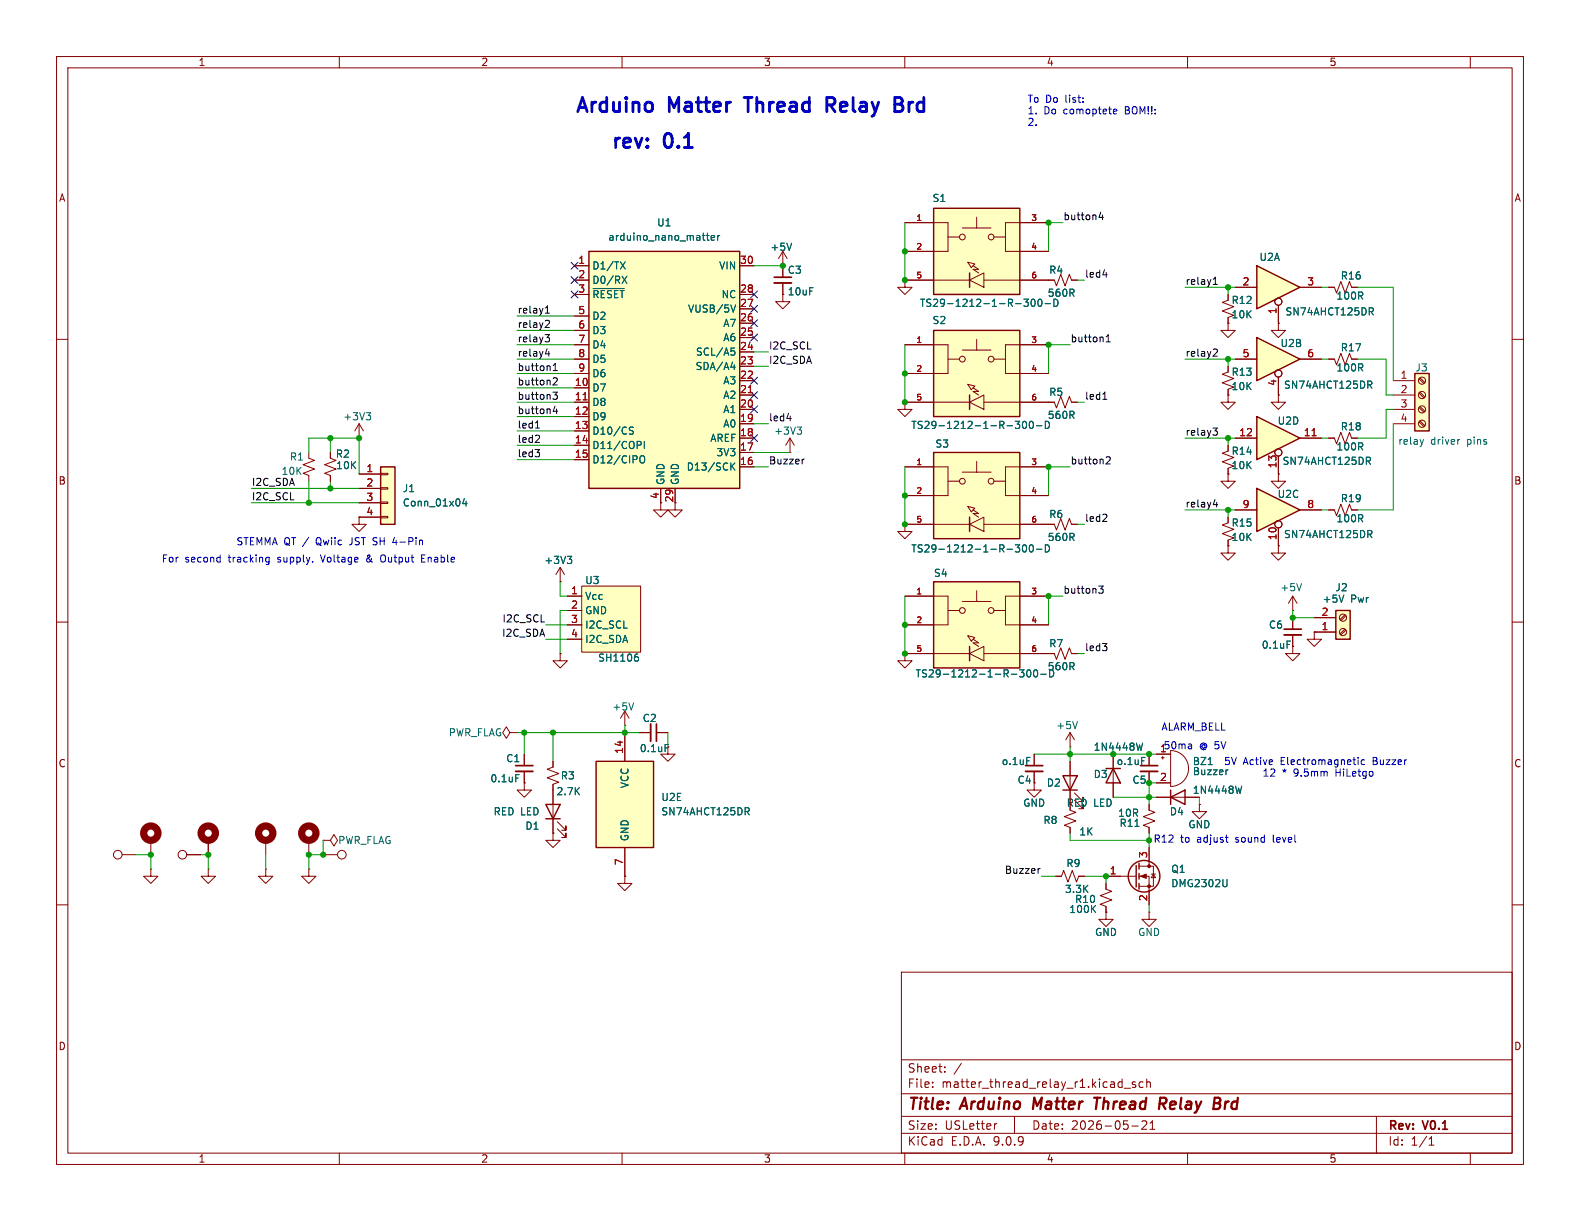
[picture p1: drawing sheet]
<svg xmlns="http://www.w3.org/2000/svg" width="279mm" height="216mm" viewBox="0 0 279 216" stroke-linecap="round" stroke-linejoin="round" font-family="sans-serif">
<g fill="none" stroke="#840000" stroke-width=".18">
<path d="M10 10h259.4v195.9h-259.4zM12 12h255.4v191.9h-255.4zM60 10v2M110 10v2M160 10v2M210 10v2M260 10v2M10 60h2M185.4 71.1h1l.4 1 .8-2 .7 2 .8-2 .4 1h1M217.2 69.9v1.2h1.2l-1.2 1.3-1.3-1.3h1.3M217.2 69.9h.1M217.2 64.8v1l-1 .4 2 .7-2 .8 2 .8-1 .3v1.1"/>
<path d="M226.1 69.9v1.2h1.2l-1.2 1.3-1.3-1.3h1.3M226.1 69.9h.1M267.4 60h2M160 92.7v1.3h1.3l-1.3 1.3-1.3-1.3h1.3M160 92.7h.1M185.4 92.7h1l.4 1 .8-2 .7 2 .8-2 .4 1h1M217.2 91.4v1.1l-1 .3 2 .8-2 .8 2 .7-1 .4v1M217.2 96.5v1.3h1.2l-1.2 1.3-1.3-1.3h1.3M217.2 96.5h.1M217.2 83.8v1.3h1.2l-1.2 1.3-1.3-1.3h1.3M217.2 83.8h.1M226.1 83.8v1.3h1.2l-1.2 1.3-1.3-1.3h1.3"/>
<path d="M226.1 83.8h.1M226.1 96.5v1.3h1.2l-1.2 1.3-1.3-1.3h1.3M226.1 96.5h.1M10 110h2M160 115.6v1.2h1.3l-1.3 1.3-1.3-1.3h1.3M160 115.6h.1M228.6 108h.1M228.6 105.4l-.8 1.3M228.6 105.4l.8 1.3M228.6 105.4v2.6M267.4 110h2M10 160h2"/>
<path d="M159.4 171.9h108v32h-108zM267.4 160h2M159.4 197.4h108M159.4 193.4h108M159.4 187.4h108M164.9 192.1v.2M164.9 191.4v.1M167.1 189.4v.2M167.1 188.7v.1M170 188l-1.3 1.9M176.3 198.7l-.3 .1M179.4 197.4v3"/>
<path d="M198.8 192.4h1.1M200.1 199.1h1.2M200.8 191.4l-.4-.1-.2 .2 .1 .2 .5 .2v.3h-.6M201.9 198.3l.6-.1 .2 .1 .1 .3-.9 1.1h.9M202.1 191.4l-.4-.1-.3 .3v.4l.2 .2h.5M202.8 190.8v1.5M202.8 191.4l.2-.1 .4 .1v.9M203.4 199.7h.8M203.4 198.6l.4-.4v1.5M243.4 197.4v6.5M60 203.9v2M110 203.9v2"/>
<path d="M159.4 200.4h108M160 203.9v2M210 203.9v2M252.7 202.5h.9M252.7 201.4l.4-.4v1.5M260 203.9v2"/>
</g>
<path d="M182.9 194.1l-.2 2M193.5 194.1h1.1M194 194.1l-.2 2M205.2 194.1l.9 .1a.58 .58 0 0 1-.3 1h-.7M205.5 195.2l.6 .9M216.7 194.8l-.1 1.3M217.1 194.8l-.4 .4" fill="none" stroke="#840000" stroke-width=".4"/>
<path d="M230.2 103.2l-.5 1.3" fill="none" stroke="#006464" stroke-width=".18"/>
<path d="M104.1 44.5h26.7v41.9h-26.7z" fill="#ffffc2"/>
<path d="M104.1 44.5h26.7v41.9h-26.7z" fill="none" stroke="#840000" stroke-width=".25"/>
<g fill="none" stroke="#840000" stroke-width=".18">
<path d="M101.6 47h2.5M101.6 49.5h2.5M101.6 52.1h2.5M101.6 55.9h2.5M101.6 58.4h2.5M130.8 47h2.5M130.8 52.1h2.5M130.8 54.6h2.5M130.8 57.2h2.5M130.8 59.7h2.5M63.5 77.5h.1M63.5 74.9l-.8 1.3"/>
<path d="M63.5 74.9l.8 1.3M63.5 74.9v2.6M101.6 61h2.5M101.6 63.5h2.5M101.6 66h2.5M101.6 68.6h2.5M101.6 71.1h2.5M101.6 73.7h2.5M101.6 76.2h2.5M101.6 78.7h2.5M130.8 62.2h2.5M130.8 64.8h2.5"/>
<path d="M130.8 67.3h2.5M130.8 69.9h2.5M130.8 72.4h2.5M130.8 74.9h2.5M130.8 77.5h2.5M101.6 81.3h2.5M116.8 86.4v2.5M119.4 86.4v2.5M130.8 80h2.5M130.8 82.6h2.5M99.1 115.6v1.2h1.2l-1.2 1.3-1.3-1.3h1.3M99.1 115.6h.1"/>
<path d="M110.5 154.9v1.3h1.3l-1.3 1.3-1.3-1.3h1.3M110.5 154.9h.1"/>
</g>
<g fill="none" stroke="#006464" stroke-width=".18">
<path d="M104.9 51h5.5M109.7 46.3l.9 1.3M110 48.8l.9 1.3M110.6 46.3l-.9 1.3M110.9 48.8l-.9 1.3M124.9 41.6h.5M125.1 41.2v1.1l.3 .2M125.8 42.1l.6-.2-.1-.2-.4-.1-.1 .2v.6h.5M126.9 41.6v.9M127.3 41.6l-.4 .3M129.2 53.9l.5 1.3 .4-1.3M64.8 73h.7l-.4 .5"/>
<path d="M65.3 73.5l.2 .2v.3l-.2 .2M111.3 76l.6 .2 .1 .3-.2 .3-.5-.1M112 75.6l-.5-.1-.2 .1M113.2 78l.2 .3-.1 .3-.1 .1M113.9 78v1.3M129.2 64.9h.8M129.3 61.5h.6M129.4 62h.3l.3 .3-.2 .4-.4 .1M129.8 64.5v.8M113.2 80.8l.3-.2a.43 .43 0 0 1 .5 .4v.4a.43 .43 0 0 1-.3 .5 .43 .43 0 0 1-.5-.2M129.4 82.4l.6 .7M130 81.9l-.8 .7"/>
</g>
<path d="M103.1 70.7h.7M132.3 69.4h.7" fill="none" stroke="#a90000" stroke-width=".18"/>
<path d="M105.4 134.6h10.2v15.3h-10.2z" fill="#ffffc2"/>
<g fill="none" stroke="#840000" stroke-width=".25">
<path d="M105.4 134.6h10.2v15.3h-10.2zM195.6 135.9h2.5M196.8 135.9l1.3 2.5h-2.5zM207 139.7v2.5M200.9 153v3.8M201.4 152.7v1M201.4 154.4v1M201.4 156.2v1M207 141l2.5-1.3v2.5z"/>
<circle cx="202.3" cy="154.9" r="2.79"/>
</g>
<g fill="none" stroke="#840000" stroke-width=".18">
<path d="M228.6 114.3v1.3h1.3l-1.3 1.2-1.3-1.2h1.3M228.6 114.3h.1M228.6 109.2v2.1M228.6 112.3v2M110.5 129.5v5.1M113 129.5h2.1M116.1 129.5h2M196.8 133.4v7.6M203.2 133.4v2M203.2 136.4v2M110.5 149.9v5M186.7 154.9h1l.4-1 .7 2.1 .8-2.1 .8 2.1 .4-1.1h1"/>
<path d="M195.6 156.2v1l1 .4-2 .8 2 .7-2 .8 1 .4v1M195.6 154.9h5.3M201.4 153.2h2.6v3.5h-2.6M201.4 154.9h1.8v5.1M203.2 149.9v3.3M203.6 154.6h.7M204 154.6l.3 .6h-.7zM204.5 141h7.6M212.1 142.2v1.3h1.3l-1.3 1.3-1.3-1.3h1.3M212.1 142.2h.1M195.6 161.3v1.3h1.2l-1.2 1.2-1.3-1.2h1.3M195.6 161.3h.1"/>
<path d="M203.2 161.3v1.3h1.3l-1.3 1.2-1.3-1.2h1.3M203.2 161.3h.1"/>
</g>
<path d="M227.6 113.4h.6M117.6 131.6h.6M201.9 133.9h.6M202.1 131.4l-.3 1.3M219.6 139l-.3 1.3M131.8 142.8h.5l.2 .3-.1 .3-.6 .1M132.1 143.5l.4 .6M217 155.5v1l-.3 .3M193.2 160.6l.5 .8M193.7 160.1l-.7 .7" fill="none" stroke="#006464" stroke-width=".18"/>
<g fill="#840000" stroke="#840000" stroke-width=".18">
<path d="M201.7 154.9l1-.3v.7z"/>
<circle cx="203.2" cy="153.2" r=".25"/>
<circle cx="203.2" cy="156.7" r=".25"/>
</g>
<path d="M227.1 111.3h3M116.1 128v3.1M201.7 135.4h3" fill="none" stroke="#840000" stroke-width=".3"/>
<path d="M227.1 112.3h3M115.1 128v3.1M201.7 136.4h3" fill="none" stroke="#840000" stroke-width=".33"/>
<path d="M236.2 108h2.6v5h-2.6z" fill="#ffffc2"/>
<path d="M236.2 108h2.6v5h-2.6zM188 137.2h2.5l-1.3 2.5zM188 139.7h2.5" fill="none" stroke="#840000" stroke-width=".25"/>
<g fill="none" stroke="#840000" stroke-width=".18">
<path d="M138.4 52.1v1.2h1.3l-1.3 1.3-1.2-1.3h1.2M138.4 52.1h.1M138.4 47h.1M138.4 44.5l-.7 1.2M138.4 44.5l.8 1.2M138.4 44.5v4.5M138.4 50v2.1M160 49.5v1.3h1.3l-1.3 1.3-1.3-1.3h1.3M160 49.5h.1M139.7 77.5l-.8 1.2M139.7 77.5l.8 1.2M139.7 77.5v2.5"/>
<path d="M160 71.1v1.3h1.3l-1.3 1.3-1.3-1.3h1.3M160 71.1h.1M58.4 80v1l1 .4-2 .8 2 .7-2 .8 1 .4v1M63.5 91.4v1.3h-1.3l1.3 1.3 1.3-1.3h-1.3M63.5 91.4h.1M139.7 80h.1M232.4 111.8v1.2h1.3l-1.3 1.3-1.3-1.3h1.3M232.4 111.8h.1M232.4 111.8h3.8M232.4 109.2h3.8M237.8 111.3l-.8 .8M237.8 108.7l-.8 .9"/>
<path d="M238 111.4l-.9 .9M238 108.9l-.9 .8M110.5 128.3h.1M110.5 125.7l-.8 1.3M110.5 125.7l.8 1.3M110.5 125.7v2.6M118.1 132.1v1.3h1.3l-1.3 1.2-1.3-1.2h1.3M182.9 138.4v1.3h1.2l-1.2 1.3-1.3-1.3h1.3M182.9 138.4h.1M189.2 134.6v7.6M21.6 151.1h2.5M26.7 153.7v1.2h1.2l-1.2 1.3-1.3-1.3h1.3"/>
<path d="M26.7 153.7h.1M26.7 148.6v2.5M33 151.1h2.6M36.8 153.7v1.2h1.3l-1.3 1.3-1.2-1.3h1.2M36.8 153.7h.1M36.8 148.6v2.5M47 153.7v1.2h1.3l-1.3 1.3-1.3-1.3h1.3M47 153.7h.1M47 148.6v2.5M54.6 153.7v1.2h1.3l-1.3 1.3-1.3-1.3h1.3M54.6 153.7h.1M57.1 148.6h1.3l.7 1 .6-1-.6-1-.7 1"/>
<path d="M57.1 148.6h.1M57.1 151.1h2.6M97.8 147.3v1.3h1.3l-1.3 1.3-1.3-1.3h1.3M97.8 147.3h.1M189.2 143.3l1 .3-2 .8 2 .8-2 .7 1 .4v1M190 140.2l1.5 1.5v-.7v.7h-.7M203.2 142.2v1.1l1 .3-2 .8 2 .8-2 .7 1 .4v1"/>
<circle cx="237.5" cy="111.8" r=".63"/>
<circle cx="237.5" cy="109.2" r=".63"/>
<circle cx="20.8" cy="151.1" r=".76"/>
<circle cx="32.3" cy="151.1" r=".76"/>
<circle cx="60.5" cy="151.1" r=".76"/>
</g>
<path d="M140 43l-.4 1.3M141 75.5h.7l-.4 .5M141.5 76l.2 .2v.3l-.2 .3M237.6 105.2l-.4 1.3M112.1 124.3l-.5 1.2M200.7 146.1h.7" fill="none" stroke="#006464" stroke-width=".18"/>
<g fill="none" stroke="#840000" stroke-width="1.3">
<circle cx="26.7" cy="147.3" r="1.27"/>
<circle cx="36.8" cy="147.3" r="1.27"/>
<circle cx="47" cy="147.3" r="1.27"/>
</g>
<path d="M136.9 49h3.1" fill="none" stroke="#840000" stroke-width=".3"/>
<path d="M136.9 50h3.1" fill="none" stroke="#840000" stroke-width=".33"/>
<path d="M67.3 82.6h2.5v10.1h-2.5z" fill="#ffffc2"/>
<path d="M67.3 82.6h2.5v10.1h-2.5zM96.5 142.2h2.6l-1.3 2.6zM96.5 144.8h2.6" fill="none" stroke="#840000" stroke-width=".25"/>
<g fill="none" stroke="#840000" stroke-width=".18">
<path d="M217.2 78.7v1.1l-1 .3 2 .8-2 .8 2 .7-1 .4v1M63.5 83.8h3.8M63.5 86.4h3.8M63.5 88.9h3.8M63.5 91.4h3.8M67.3 83.7h1.3v.2h-1.3zM67.3 86.2h1.3v.3h-1.3zM67.3 88.8h1.3v.2h-1.3zM67.3 91.3h1.3v.3h-1.3zM116.8 88.9v1.3h1.3l-1.3 1.2-1.2-1.2h1.2M99.1 102.9h.1M99.1 100.3l-.8 1.3"/>
<path d="M99.1 100.3l.7 1.3M99.1 100.3v2.6M90.2 129.5l-.7-1-.6 1 .6 1.1 .7-1.1h1.2M91.4 129.5h.1M92.7 138.4v1.3h1.3l-1.3 1.3-1.3-1.3h1.3M92.7 138.4h.1M92.7 133.4v2M92.7 136.4v2M97.8 134.6v1l-1 .4 2 .8-2 .7 2 .8-1 .4v8.6M98.6 146.6l1.5 1.5v-.8v.8h-.8M98.6 145.3l1.5 1.5v-.7v.7h-.8"/>
</g>
<path d="M82.1 88.1l-.3 1h.8M82.4 88.6v.9M100.3 98.4h.8l-.4 .5M100.9 98.9l.2 .2v.3l-.2 .2M91.2 137h.6" fill="none" stroke="#006464" stroke-width=".18"/>
<path d="M91.2 135.4h3" fill="none" stroke="#840000" stroke-width=".3"/>
<path d="M91.2 136.4h3" fill="none" stroke="#840000" stroke-width=".33"/>
<path d="M102.9 103.6h10.4v11.7h-10.4z" fill="#ffffc2"/>
<path d="M54.6 80v1l1 .4-2 .8 2 .7-2 .8 1 .4v1M119.4 88.9v1.3h1.2l-1.2 1.2-1.3-1.2h1.3M100.3 105.4h2.6M100.3 108h2.6M100.3 110.5h2.6M100.3 113h2.6M102.9 103.6h10.4v11.7h-10.4zM54.6 148.6v2.5" fill="none" stroke="#840000" stroke-width=".18"/>
<path d="M112.4 116.1h.3l.2 .3v.4l-.5 .1M112.5 115.6h.3" fill="none" stroke="#006464" stroke-width=".18"/>
<circle cx="54.6" cy="147.3" r="1.27" fill="none" stroke="#840000" stroke-width="1.3"/>
<g fill="#ffffc2">
<path d="M165.1 102.9h15.2v15.2h-15.2z"/>
<path d="M171.1 112.4l1.3 .3-.6 .7z"/>
<path d="M171.4 115.6l2.6-1.3v2.5z"/>
</g>
<path d="M165.1 102.9h15.2v15.2h-15.2zM171.4 114.3v2.5" fill="none" stroke="#840000" stroke-width=".25"/>
<g fill="none" stroke="#840000" stroke-width=".18">
<path d="M160 105.4h7.6v5.1h-7.6M160 115.6h11.4M167.6 108h2.1M170.2 106.3h5.1M171.1 112.4l1.3 .3-.6 .7zM171.4 115.6l2.6-1.3v2.5zM172.1 113l1 .7h-1l1 .6M172.7 104.4v1.9M174 115.6h11.4M175.8 108h2M185.4 105.4h-7.6v5.1h7.6"/>
<circle cx="170.2" cy="108" r=".51"/>
<circle cx="175.3" cy="108" r=".51"/>
</g>
<path d="M180.3 118.4h.8l-.4 .5 .3 .1v.6l-.2 .1-.5-.1M181.7 118.5l.2-.1a.68 .68 0 0 1 .4 .7 .68 .68 0 0 1-.4 .6 .84 .84 0 0 1-.2-1.2zM182.9 118.6l.2-.2a.68 .68 0 0 1 .4 .7 .68 .68 0 0 1-.4 .6l-.2-.1-.1-.4zM184 119.2h1M185.6 118.4v1.3l.5-.1 .2-.4" fill="none" stroke="#006464" stroke-width=".18"/>
<g fill="#ffffc2">
<path d="M165.1 58.4h15.2v15.3h-15.2z"/>
<path d="M171.1 67.9l1.3 .4-.6 .6z"/>
<path d="M171.4 71.1l2.6-1.2v2.5z"/>
</g>
<path d="M165.1 58.4h15.2v15.3h-15.2zM171.4 69.9v2.5" fill="none" stroke="#840000" stroke-width=".25"/>
<g fill="none" stroke="#840000" stroke-width=".18">
<path d="M172.7 60v1.9M160 61h7.6v5h-7.6M160 71.1h11.4M167.6 63.5h2.1M170.2 61.9h5.1M171.1 67.9l1.3 .4-.6 .6zM171.4 71.1l2.6-1.2v2.5zM172.1 68.6l1 .6h-1l1 .7M174 71.1h11.4M175.8 63.5h2M185.4 61h-7.6v5h7.6"/>
<circle cx="170.2" cy="63.5" r=".51"/>
<circle cx="175.3" cy="63.5" r=".51"/>
</g>
<path d="M179.5 74.5h.8l-.4 .5 .4 .1v.5l-.2 .2-.6-.2M181 74.6l.1-.1a.68 .68 0 0 1 .4 .6 .68 .68 0 0 1-.4 .7 .84 .84 0 0 1-.1-1.2zM182.1 74.6l.2-.1a.68 .68 0 0 1 .5 .6 .68 .68 0 0 1-.5 .7l-.2-.2-.1-.3zM183.3 75.3h.9M184.9 74.5v1.3l.6-.2 .1-.4-.1-.4" fill="none" stroke="#006464" stroke-width=".18"/>
<path d="M222.2 73.7l7.7 3.8-7.7 3.8z" fill="#ffffc2"/>
<path d="M222.2 73.7l7.7 3.8-7.7 3.8z" fill="none" stroke="#840000" stroke-width=".25"/>
<g fill="none" stroke="#840000" stroke-width=".18">
<path d="M218.4 77.5h3.8M229.9 77.5h3.8M226.1 80.6v3.2"/>
<circle cx="226.1" cy="80" r=".63"/>
</g>
<path d="M232 77.1h.7" fill="none" stroke="#a90000" stroke-width=".18"/>
<path d="M241.6 80.8h.5l.2 .3-.1 .3-.6 .1M241.9 81.5l.4 .6" fill="none" stroke="#006464" stroke-width=".18"/>
<path d="M222.2 86.4l7.7 3.8-7.7 3.8z" fill="#ffffc2"/>
<path d="M222.2 86.4l7.7 3.8-7.7 3.8z" fill="none" stroke="#840000" stroke-width=".25"/>
<g fill="none" stroke="#840000" stroke-width=".18">
<path d="M217.2 52.1v1l-1 .4 2 .7-2 .8 2 .8-1 .3v1.1M217.2 57.2v1.2h1.2l-1.2 1.3-1.3-1.3h1.3M217.2 57.2h.1M218.4 90.2h3.8M226.1 93.3v3.2M229.9 90.2h3.8"/>
<circle cx="226.1" cy="92.7" r=".63"/>
</g>
<path d="M241.9 93.8h.5l.2 .2-.1 .4-.6 .1M242.2 94.5l.4 .6" fill="none" stroke="#006464" stroke-width=".18"/>
<path d="M250.2 66h2.5v10.2h-2.5z" fill="#ffffc2"/>
<path d="M250.2 66h2.5v10.2h-2.5z" fill="none" stroke="#840000" stroke-width=".25"/>
<g fill="none" stroke="#840000" stroke-width=".18">
<path d="M234.9 50.8h1.1l.3 1 .8-2 .8 2 .7-2 .4 1h1M234.9 77.5h1.1l.3 1 .8-2 .8 2 .7-2 .4 1h1M246.4 67.3h3.8M246.4 69.9h3.8M246.4 72.4h3.8M246.4 74.9h3.8M250.9 67l.9 .8M250.9 69.5l.9 .9M250.9 72.1l.9 .8M250.9 74.6l.9 .8M251.1 66.8l.9 .8M251.1 69.3l.9 .9"/>
<path d="M251.1 71.9l.9 .8M251.1 74.4l.9 .9M234.9 90.2h1.1l.3 1 .8-2 .8 2 .7-2 .4 1h1"/>
<circle cx="251.5" cy="67.3" r=".63"/>
<circle cx="251.5" cy="72.4" r=".63"/>
<circle cx="251.5" cy="69.8" r=".63"/>
<circle cx="251.5" cy="74.9" r=".63"/>
</g>
<path d="M251.7 77.7l-.3 .9M258 77.7h.1" fill="none" stroke="#006464" stroke-width=".18"/>
<path d="M222.2 59.7l7.7 3.8-7.7 3.8z" fill="#ffffc2"/>
<path d="M222.2 59.7l7.7 3.8-7.7 3.8z" fill="none" stroke="#840000" stroke-width=".25"/>
<g fill="none" stroke="#840000" stroke-width=".18">
<path d="M218.4 63.5h3.8M226.1 66.7v3.2M229.9 63.5h3.8"/>
<circle cx="226.1" cy="66" r=".63"/>
</g>
<path d="M241.9 67.4h.5l.2 .2-.1 .4h-.6M242.2 68l.4 .7" fill="none" stroke="#006464" stroke-width=".18"/>
<g fill="#ffffc2">
<path d="M165.1 36.8h15.2v15.3h-15.2z"/>
<path d="M171.1 46.4l1.3 .3-.6 .6z"/>
<path d="M171.4 49.5l2.6-1.2v2.5z"/>
</g>
<path d="M165.1 36.8h15.2v15.3h-15.2zM171.4 48.3v2.5" fill="none" stroke="#840000" stroke-width=".25"/>
<g fill="none" stroke="#840000" stroke-width=".18">
<path d="M160 39.4h7.6v5.1h-7.6M172.7 38.4v1.9M185.4 39.4h-7.6v5.1h7.6M160 49.5h11.4M167.6 41.9h2.1M170.2 40.3h5.1M171.1 46.4l1.3 .3-.6 .6zM171.4 49.5l2.6-1.2v2.5zM172.1 47l1 .6h-1l1 .7M174 49.5h12.4l.4 1 .8-2 .7 2 .8-2 .4 1h1M175.8 41.9h2M226.1 57.2v1.2h1.2l-1.2 1.3-1.3-1.3h1.3"/>
<path d="M226.1 57.2h.1M234.9 63.5h1.1l.3 1 .8-2 .8 2 .7-2 .4 1h1"/>
<circle cx="170.2" cy="41.9" r=".51"/>
<circle cx="175.3" cy="41.9" r=".51"/>
</g>
<path d="M181.1 52.9h.7l-.4 .5 .4 .1v.6l-.2 .1-.5-.1M182.5 53l.1-.1a.68 .68 0 0 1 .5 .6 .68 .68 0 0 1-.5 .7 .84 .84 0 0 1-.1-1.2zM183.7 53l.1-.1a.68 .68 0 0 1 .5 .6 .68 .68 0 0 1-.5 .7l-.1-.1-.2-.4zM184.8 53.7h1M186.4 52.9v1.3l.6-.2 .1-.4-.1-.4" fill="none" stroke="#006464" stroke-width=".18"/>
<path d="M222.2 47l7.7 3.8-7.7 3.8z" fill="#ffffc2"/>
<path d="M222.2 47l7.7 3.8-7.7 3.8z" fill="none" stroke="#840000" stroke-width=".25"/>
<g fill="none" stroke="#840000" stroke-width=".18">
<path d="M218.4 50.8h3.8M226.1 54v3.2M229.9 50.8h3.8"/>
<circle cx="226.1" cy="53.3" r=".63"/>
</g>
<path d="M242.1 54.4h.5l.3 .3-.2 .3-.6 .1M242.4 55.1l.5 .6" fill="none" stroke="#006464" stroke-width=".18"/>
<g fill="#ffffc2">
<path d="M165.1 80h15.2v15.3h-15.2z"/>
<path d="M171.1 89.5l1.3 .4-.6 .6z"/>
<path d="M171.4 92.7l2.6-1.3v2.6z"/>
</g>
<path d="M165.1 80h15.2v15.3h-15.2zM171.4 91.4v2.6" fill="none" stroke="#840000" stroke-width=".25"/>
<g fill="none" stroke="#840000" stroke-width=".18">
<path d="M160 39.4h5.1M180.3 39.4h5.1M101.6 49.5h2.5M101.6 47h2.5M101.6 52.1h2.5M101.6 55.9h2.5M101.6 58.4h2.5M130.8 47h2.5M130.8 52.1h2.5M130.8 54.6h2.5M130.8 57.2h2.5M130.8 59.7h2.5"/>
<path d="M138.4 52.1h.1M138.4 47h.1M138.4 47v2M138.4 50v2.1M160 49.5h.1M160 44.5h5.1M160 49.5h5.1M180.3 44.5h5.1M180.3 49.5h6.1M189.5 49.5h1M217.2 57.2h.1M217.2 52.1v1"/>
<path d="M217.2 56.1v1.1M218.4 50.8h3.8M226.1 57.2h.1M226.1 54v3.2M229.9 50.8h3.8M234.9 50.8h1.1M239 50.8h1M101.6 61h2.5M101.6 66h2.5M101.6 71.1h2.5M101.6 63.5h2.5M101.6 68.6h2.5"/>
<path d="M101.6 73.7h2.5M101.6 76.2h2.5M101.6 78.7h2.5M130.8 77.5h2.5M130.8 62.2h2.5M130.8 64.8h2.5M130.8 67.3h2.5M130.8 69.9h2.5M130.8 72.4h2.5M130.8 74.9h2.5M160 71.1h.1M160 61h5.1"/>
<path d="M160 66h5.1M160 71.1h5.1M180.3 61h5.1M180.3 66h5.1M180.3 71.1h6.1M189.5 71.1h1M217.2 69.9h.1M217.2 64.8v1M217.2 68.8v1.1M217.2 78.7v1.1M218.4 77.5h3.8M218.4 63.5h3.8"/>
<path d="M226.1 69.9h.1M226.1 66.7v3.2M229.9 77.5h3.8M229.9 63.5h3.8M234.9 77.5h1.1M234.9 63.5h1.1M239 77.5h1M239 63.5h1M58.4 80v1M58.4 84.1v1M63.5 91.4h.1M63.5 83.8h3.8"/>
<path d="M63.5 86.4h3.8M63.5 88.9h3.8M63.5 91.4h3.8M101.6 81.3h2.5M116.8 86.4v2.5M119.4 86.4v2.5M130.8 82.6h2.5M130.8 80h2.5M160 92.7h.1M160 82.6h7.6v5h-7.6M160 92.7h11.4M167.6 85.1h2.1"/>
<path d="M170.2 83.5h5.1M171.1 89.5l1.3 .4-.6 .6zM171.4 92.7l2.6-1.3v2.6zM172.1 90.2l1 .6h-1l1 .6M172.7 81.6v1.9M174 92.7h12.4M175.8 85.1h2M185.4 82.6h-7.6v5h7.6M189.5 92.7h1M217.2 96.5h.1M217.2 83.8h.1M217.2 82.8v1"/>
<path d="M217.2 91.4v1.1M217.2 95.5v1M218.4 90.2h3.8M226.1 96.5h.1M226.1 83.8h.1M226.1 80.6v3.2M226.1 93.3v3.2M229.9 90.2h3.8M234.9 90.2h1.1M239 90.2h1M99.1 115.6h.1M99.1 102.9h.1"/>
<path d="M100.3 105.4h2.6M100.3 110.5h2.6M100.3 108h2.6M100.3 113h2.6M160 115.6h.1M160 115.6h5.1M160 105.4h5.1M160 110.5h5.1M180.3 115.6h6.1l.4 1 .8-2 .7 2 .8-2 .4 1h1M180.3 105.4h5.1M180.3 110.5h5.1M228.6 114.3h.1"/>
<path d="M228.6 109.2v2.1M228.6 112.3v2M232.4 111.8h.1M232.4 111.8h3.8M232.4 109.2h3.8M92.7 138.4h.1M92.7 133.4v2M92.7 136.4v2M97.8 134.6v1M97.8 138.7v3.5M110.5 129.5v5.1M113 129.5h2.1"/>
<path d="M116.1 129.5h2M182.9 138.4h.1M182.9 133.4v2M182.9 136.4v2M189.2 132.1h.1M189.2 129.5l-.7 1.3M189.2 129.5l.8 1.3M189.2 129.5v2.6M189.2 134.6v2.6M189.2 139.7v2.5M196.8 133.4v2.5M196.8 138.4v2.6"/>
<path d="M203.2 133.4v2M203.2 136.4v2M204.5 133.4h2.5M204.5 138.4h2.5M205.4 134h.5M205.6 133.7v.5M207 132.7a3.2 3.2 0 0 1 3.2 3.2 3.2 3.2 0 0 1-3.2 3.2zM33 151.1h2.6M36.8 148.6v2.5M97.8 147.3h.1M97.8 144.8v2.5M110.5 154.9h.1"/>
<path d="M110.5 149.9v5M186.7 154.9h1M189.2 146.3v1M190.8 154.9h1M195.6 156.2v1M195.6 154.9h2.5M203.2 142.2v1.1M203.2 146.3v1M203.2 149.9v2.5M203.2 157.5v2.5M204.5 141h2.5M209.5 141h2.6"/>
<path d="M212.1 142.2h.1M195.6 161.3h.1M195.6 160.3v1"/>
<circle cx="226.1" cy="53.3" r=".63"/>
<circle cx="226.1" cy="66" r=".63"/>
<circle cx="170.2" cy="85.1" r=".51"/>
<circle cx="175.3" cy="85.1" r=".51"/>
<circle cx="226.1" cy="92.7" r=".63"/>
<circle cx="226.1" cy="80" r=".63"/>
</g>
<g fill="none" stroke="#006464" stroke-width=".18">
<path d="M104.9 51h5.5M109.7 46.3l.9 1.3M110 48.8l.9 1.3M110.6 46.3l-.9 1.3M110.9 48.8l-.9 1.3M124.9 41.6h.5M125.1 41.2v1.1l.3 .2M125.8 42.1l.6-.2-.1-.2-.4-.1-.1 .2v.6h.5M126.9 41.6v.9M127.3 41.6l-.4 .3M129.2 53.9l.5 1.3 .4-1.3M140 43l-.4 1.3"/>
<path d="M181.1 52.9h.7l-.4 .5 .4 .1v.6l-.2 .1-.5-.1M182.5 53l.1-.1a.68 .68 0 0 1 .5 .6 .68 .68 0 0 1-.5 .7 .84 .84 0 0 1-.1-1.2zM183.7 53l.1-.1a.68 .68 0 0 1 .5 .6 .68 .68 0 0 1-.5 .7l-.1-.1-.2-.4zM184.8 53.7h1M186.4 52.9v1.3l.6-.2 .1-.4-.1-.4M242.1 54.4h.5l.3 .3-.2 .3-.6 .1M242.4 55.1l.5 .6M111.3 76l.6 .2 .1 .3-.2 .3-.5-.1M112 75.6l-.5-.1-.2 .1M113.2 78l.2 .3-.1 .3-.1 .1M113.9 78v1.3M129.2 64.9h.8"/>
<path d="M129.3 61.5h.6M129.4 62h.3l.3 .3-.2 .4-.4 .1M129.8 64.5v.8M179.5 74.5h.8l-.4 .5 .4 .1v.5l-.2 .2-.6-.2M181 74.6l.1-.1a.68 .68 0 0 1 .4 .6 .68 .68 0 0 1-.4 .7 .84 .84 0 0 1-.1-1.2zM182.1 74.6l.2-.1a.68 .68 0 0 1 .5 .6 .68 .68 0 0 1-.5 .7l-.2-.2-.1-.3zM183.3 75.3h.9M184.9 74.5v1.3l.6-.2 .1-.4-.1-.4M241.9 67.4h.5l.2 .2-.1 .4h-.6M242.2 68l.4 .7M82.1 88.1l-.3 1h.8M82.4 88.6v.9"/>
<path d="M100.3 98.4h.8l-.4 .5M100.9 98.9l.2 .2v.3l-.2 .2M113.2 80.8l.3-.2a.43 .43 0 0 1 .5 .4v.4a.43 .43 0 0 1-.3 .5 .43 .43 0 0 1-.5-.2M129.4 82.4l.6 .7M130 81.9l-.8 .7M179.5 96.3h.8l-.4 .5 .4 .1v.6l-.2 .1-.6-.1M181 96.4l.1-.1a.68 .68 0 0 1 .4 .7 .68 .68 0 0 1-.4 .6 .84 .84 0 0 1-.1-1.2zM182.1 96.5l.2-.2a.68 .68 0 0 1 .5 .7 .68 .68 0 0 1-.5 .6l-.2-.1-.1-.4zM183.3 97.1h.9M184.9 96.3v1.3a.67 .67 0 0 0 .7-.4 .67 .67 0 0 0-.3-.8M241.6 80.8h.5l.2 .3-.1 .3-.6 .1M241.9 93.8h.5l.2 .2-.1 .4-.6 .1"/>
<path d="M241.9 81.5l.4 .6M242.2 94.5l.4 .6M112.4 116.1h.3l.2 .3v.4l-.5 .1M112.5 115.6h.3M180.3 118.4h.8l-.4 .5 .3 .1v.6l-.2 .1-.5-.1M181.7 118.5l.2-.1a.68 .68 0 0 1 .4 .7 .68 .68 0 0 1-.4 .6 .84 .84 0 0 1-.2-1.2zM182.9 118.6l.2-.2a.68 .68 0 0 1 .4 .7 .68 .68 0 0 1-.4 .6l-.2-.1-.1-.4zM184 119.2h1M185.6 118.4v1.3l.5-.1 .2-.4M227.6 113.4h.6M237.6 105.2l-.4 1.3M91.2 137h.6"/>
<path d="M117.6 131.6h.6M181.6 133.9h.6M190.5 127.6l-.4 1.2M201.9 133.9h.6M202.1 131.4l-.3 1.3M213.7 135.2h.7M217 136.1l-.1 .1M219.6 139l-.3 1.3M131.8 142.8h.5l.2 .3-.1 .3-.6 .1M132.1 143.5l.4 .6M200.7 146.1h.7M217 155.5v1l-.3 .3"/>
<path d="M193.2 160.6l.5 .8M193.7 160.1l-.7 .7"/>
</g>
<path d="M181.4 135.4h3" fill="none" stroke="#840000" stroke-width=".3"/>
<path d="M181.4 136.4h3" fill="none" stroke="#840000" stroke-width=".33"/>
<g fill="none" stroke="#0f0f0f" stroke-width=".18">
<path d="M194.7 37.5l-.4 .9h.8M195 38v.9M96.4 59.2h.8l-.5 .5 .4 .1 .1 .4-.3 .2h-.3M96.4 55.4h.8M96.4 54.5l.4-.4v1.3M96.6 56.6l.4 .1 .2 .3-.8 .9h.8M195 48.6h.8M195.6 59.5l.4-.3v1.2M214.5 50.3h.8M214.5 49.4l.4-.4v1.3M94.6 79.5h.8l-.4 .5M94.7 75.7h.7"/>
<path d="M95.3 77l.1 .2v.3l-.8 .7h.8M96.4 62.6h.8M97 62.1v.9M97.8 69.3h.8l-.5 .5 .4 .1v.6l-.2 .1-.5-.1M97.8 65.5h.8M97.8 64.6l.4-.3v1.2M97.8 66.9l.5-.1 .3 .4-.8 .9h.8M98.1 71.8l-.3 .9h.8M98.4 72.3v.8M139.1 74h.8M195 70.6h.7M195.6 60.4h.7"/>
<path d="M214.5 75.7h.8l-.4 .5 .3 .1 .1 .4-.3 .3h-.3M214.7 61.7l.5 .1 .1 .3-.8 .9h.8M95.3 80l.1 .2-.1 .5M142.2 81.2l-.2 .1M195.6 80.9l.5-.1 .2 .3-.7 .9h.7M195.6 91l.1 .2v.3l-.7 .7h.7M214.5 89.2h.8M215.2 88.8v.9M194.3 103.6h.8l-.4 .5 .3 .1v.6l-.2 .1-.5-.1M195 113.8h.7l-.4 .5M195.6 114.3l.1 .2-.1 .5M183.9 153.6h-.2"/>
</g>
<g fill="none" stroke="#009600" stroke-width=".18">
<path d="M160 39.4v10.1M188 39.4h-2.6v5.1M91.4 58.4h10.2M91.4 55.9h10.2M133.3 47h5.1M190.5 49.5h1.3M209.5 50.8h8.9M217.2 50.8v1.3M233.7 50.8h1.2M240 50.8h6.4v16.5M58.4 77.5v2.5M91.4 78.7h10.2"/>
<path d="M91.4 71.1h10.2M91.4 63.5h10.2M91.4 61h10.2M91.4 66h10.2M91.4 68.6h10.2M91.4 73.7h10.2M91.4 76.2h10.2M133.3 74.9h2.6M133.3 62.2h2.6M133.3 64.8h2.6M160 61v10.1M189.2 61h-3.8v5"/>
<path d="M190.5 71.1h1.3M209.5 63.5h8.9M209.5 77.5h8.9M217.2 63.5v1.3M217.2 77.5v1.2M233.7 63.5h1.2M233.7 77.5h1.2M240 63.5h5.1v6.4h1.3M246.4 74.9v15.3h-6.4M246.4 72.4h-1.3v5.1h-5.1M44.4 88.9h19.1M44.4 86.4h19.1"/>
<path d="M54.6 80v-2.5h8.9v6.3M54.6 85.1v3.8M58.4 85.1v1.3M91.4 81.3h10.2M133.3 82.6h2.6M133.3 80h6.4M160 82.6v10.1M189.2 82.6h-3.8v5M190.5 92.7h1.3M209.5 90.2h8.9M217.2 90.2v1.2M233.7 90.2h1.2"/>
<path d="M96.5 110.5h3.8M96.5 113h3.8M99.1 102.9v2.5h1.2M100.3 108h-1.2v7.6M160 105.4v10.2M188 105.4h-2.6v5.1M190.5 115.6h1.3M228.6 108v1.2h3.8M91.4 129.5h21.6M92.7 129.5v3.9M97.8 129.5v5.1M110.5 128.3v1.2"/>
<path d="M118.1 129.5v2.6M182.9 133.4h21.6M189.2 132.1v2.5M204.5 138.4h-1.3v3.8M24.1 151.1h2.6v2.6M35.6 151.1h1.2v2.6M47 151.1v2.6M57.1 148.6v2.5h-2.5v2.6M184.1 154.9h2.6M189.2 147.3v1.3h14M191.8 154.9h3.8v1.3M196.8 141h7.7"/>
<path d="M203.2 147.3v2.6M212.1 141v1.2M203.2 160v1.3"/>
</g>
<g fill="none" stroke="#000084" stroke-width=".18">
<path d="M101 51.5l1.2 1.2M101 48.9l1.2 1.2M101 46.4l1.2 1.2M102.2 51.5l-1.2 1.2M102.2 48.9l-1.2 1.2M102.2 46.4l-1.2 1.2M132.7 51.5l1.3 1.2M132.7 54l1.3 1.2M132.7 56.5l1.3 1.3M132.7 59.1l1.3 1.2M134 51.5l-1.3 1.2M134 54l-1.3 1.2"/>
<path d="M134 56.5l-1.3 1.3M134 59.1l-1.3 1.2M132.7 71.8l1.3 1.2M132.7 66.7l1.3 1.2M132.7 69.2l1.3 1.3M132.7 76.9l1.3 1.2M134 71.8l-1.3 1.2M134 66.7l-1.3 1.2M134 69.2l-1.3 1.3M134 76.9l-1.3 1.2"/>
</g>
<path d="M131.6 17.2h1.4M146.8 18.5l.8 1.2M147.4 17.4l-.2-.2h-1v2.5M147.4 18.4l-.2 .1h-1M158.2 17.2h.9a.61 .61 0 0 1 .5 .6 .61 .61 0 0 1-.5 .6M158.2 18.4h.9M159.1 18.4a.67 .67 0 0 1 .6 .6 .67 .67 0 0 1-.5 .7h-1" fill="none" stroke="#0000c2" stroke-width=".5"/>
<g fill="none" stroke="#0000c2" stroke-width=".18">
<path d="M196.9 19.4l.4-.1 .2 .3-.6 .1M196.9 20.1h.5M38.8 98.5l.1 .1M38.9 98.1v1.3M38.9 99.3l-.1 .1M47.2 98.5l.4 .1M47.6 98.5v1.1l-.1 .2h-.3M47.6 99.3l-.4 .1M56.7 98.1l.4 1.3M65 98.8l-.2 .2 .2 .3M67.9 98.1a.43 .43 0 0 0-.6 .4v.5a.43 .43 0 0 0 .6 .4M69.8 95l-.3 .9h.7"/>
<path d="M74.6 98.7h.4M75.2 98.1h-.6v1.3h.6M210.5 131.6l.2 .1v.7M210.7 132.3l-.1 .1M210.7 131.9h-.1M240.2 133.9v.1M240.2 134.4v.8M241.3 134.4h-.4l-.2 .2 .1 .5h.5M216.7 148.1h.5M217.1 148.9h.1"/>
</g>
<path d="M103.1 70.7h.7M132.3 69.4h.7M232 77.1h.7" fill="none" stroke="#a90000" stroke-width=".18"/>
<g fill="#009600" stroke="#009600" stroke-width=".18">
<circle cx="185.4" cy="39.4" r=".46"/>
<circle cx="217.2" cy="50.8" r=".46"/>
<circle cx="217.2" cy="63.5" r=".46"/>
<circle cx="189.2" cy="133.4" r=".46"/>
<circle cx="196.8" cy="133.4" r=".46"/>
<circle cx="203.2" cy="138.4" r=".46"/>
<circle cx="203.2" cy="133.4" r=".46"/>
<circle cx="217.2" cy="77.5" r=".46"/>
<circle cx="203.2" cy="141" r=".46"/>
<circle cx="195.6" cy="154.9" r=".46"/>
<circle cx="203.2" cy="148.6" r=".46"/>
<circle cx="228.6" cy="109.2" r=".46"/>
<circle cx="217.2" cy="90.2" r=".46"/>
<circle cx="185.4" cy="105.4" r=".46"/>
<circle cx="185.4" cy="82.6" r=".46"/>
<circle cx="185.4" cy="61" r=".46"/>
<circle cx="160" cy="115.6" r=".46"/>
<circle cx="160" cy="110.5" r=".46"/>
<circle cx="160" cy="92.7" r=".46"/>
<circle cx="97.8" cy="129.5" r=".46"/>
<circle cx="110.5" cy="129.5" r=".46"/>
<circle cx="160" cy="87.6" r=".46"/>
<circle cx="160" cy="66" r=".46"/>
<circle cx="160" cy="71.1" r=".46"/>
<circle cx="58.4" cy="77.5" r=".46"/>
<circle cx="63.5" cy="77.5" r=".46"/>
<circle cx="58.4" cy="86.4" r=".46"/>
<circle cx="92.7" cy="129.5" r=".46"/>
<circle cx="54.6" cy="151.1" r=".46"/>
<circle cx="57.1" cy="151.1" r=".46"/>
<circle cx="36.8" cy="151.1" r=".46"/>
<circle cx="26.7" cy="151.1" r=".46"/>
<circle cx="54.6" cy="88.9" r=".46"/>
<circle cx="160" cy="49.5" r=".46"/>
<circle cx="160" cy="44.5" r=".46"/>
<circle cx="138.4" cy="47" r=".46"/>
</g>
<g font-size="3.5" fill="#0000c2">
<text x="101.6" y="20.1">Arduino</text>
<text x="118.4" y="20.1">Matter</text>
<text x="133" y="20.1">Thread</text>
<text x="148.3" y="20.1">Relay</text>
<text x="161.3" y="20.1">Brd</text>
<text x="107.9" y="26.4">rev:</text>
<text x="117.6" y="26.4">0.1</text>
</g>
<g font-size="2.8" fill="#840000">
<text x="160.4" y="196.8">Title:</text>
<text x="170.1" y="196.8">Arduino</text>
<text x="183.5" y="196.8">Matter</text>
<text x="195.2" y="196.8">Thread</text>
<text x="207.4" y="196.8">Relay</text>
<text x="217.8" y="196.8">Brd</text>
</g>
<g font-size="2.1" fill="#840000">
<text x="160.4" y="189.9">Sheet:</text>
<text x="160.4" y="192.6">File:</text>
<text x="166.5" y="192.6">matter_thread_relay_r1.kicad_sch</text>
<text x="160.4" y="202.8">KiCad</text>
<text x="160.4" y="200">Size:</text>
<text x="167.1" y="200">USLetter</text>
<text x="168.1" y="202.8">E.D.A.</text>
<text x="175.7" y="202.8">9.0.9</text>
<text x="182.4" y="200">Date:</text>
<text x="189.4" y="200">2026-05-21</text>
<text x="245.4" y="200.2">Rev:</text>
<text x="245.4" y="202.8">Id:</text>
<text x="249.5" y="202.8">1/1</text>
<text x="251.8" y="200.2">V0.1</text>
</g>
<g font-size="1.8" fill="#840000">
<text x="35" y="11.9">1</text>
<text x="85" y="11.9">2</text>
<text x="135" y="11.9">3</text>
<text x="185" y="11.9">4</text>
<text x="235" y="11.9">5</text>
<text x="10.3" y="35.9">A</text>
<text x="267.7" y="35.9">A</text>
<text x="10.3" y="85.9">B</text>
<text x="116.6" y="88.3" transform="rotate(-90 116.6 88.3)">4</text>
<text x="119.1" y="88.9" transform="rotate(-90 119.1 88.9)">29</text>
<text x="267.7" y="85.9">B</text>
<text x="10.3" y="135.9">C</text>
<text x="113" y="133.2">0.1uF</text>
<text x="267.7" y="135.9">C</text>
<text x="188.5" y="142.8">RED LED</text>
<text x="10.3" y="185.9">D</text>
<text x="267.7" y="185.9">D</text>
<text x="35" y="205.8">1</text>
<text x="85" y="205.8">2</text>
<text x="135" y="205.8">3</text>
<text x="185" y="205.8">4</text>
<text x="235" y="205.8">5</text>
</g>
<g font-size="1.8" fill="#0000c2">
<text x="181.6" y="18.4">To Do</text>
<text x="181.6" y="20.4">1.</text>
<text x="181.6" y="22.5">2.</text>
<text x="184.6" y="20.4">Do</text>
<text x="188.2" y="20.4">comoptete</text>
<text x="188.5" y="18.4">list:</text>
<text x="199.2" y="20.4">BOM!!:</text>
<text x="28.5" y="99.7">For</text>
<text x="32.7" y="99.7">second</text>
<text x="40.5" y="99.7">tracking</text>
<text x="41.7" y="96.6">STEMMA QT /</text>
<text x="49.4" y="99.7">supply.</text>
<text x="56.2" y="96.6">Qwiic</text>
<text x="57.3" y="99.7">Voltage</text>
<text x="62.3" y="96.6">JST SH</text>
<text x="65.4" y="99.7">&amp;</text>
<text x="68.2" y="99.7">Output</text>
<text x="70.3" y="96.6">4-Pin</text>
<text x="75.6" y="99.7">Enable</text>
<text x="205.3" y="129.4">ALARM_BELL</text>
<text x="205" y="133.1">150ma</text>
<text x="212.1" y="132.7">@ 5V</text>
<text x="219.8" y="135.5">Active</text>
<text x="223.4" y="137.5">12</text>
<text x="226.6" y="135.5">Electromagnetic</text>
<text x="227" y="137.5">*</text>
<text x="229.1" y="137.5">9.5mm</text>
<text x="236.7" y="137.5">HiLetgo</text>
<text x="243" y="135.5">Buzzer</text>
<text x="203.9" y="149.2">R12</text>
<text x="208.8" y="149.2">to</text>
<text x="211.8" y="149.2">adjust</text>
<text x="218.8" y="149.2">sound</text>
<text x="225.6" y="149.2">level</text>
</g>
<g font-size="1.8" fill="#006464">
<text x="164.8" y="35.9">S1</text>
<text x="116.1" y="40.2">U1</text>
<text x="104.6" y="47.9">D1/TX</text>
<text x="107.5" y="42.8">arduino_nano_matter</text>
<text x="127.1" y="47.9">VIN</text>
<text x="136.1" y="44.6">+5V</text>
<text x="222.6" y="46.3">U2A</text>
<text x="104.6" y="50.4">D0/RX</text>
<text x="104.6" y="52.9">~{RESET}</text>
<text x="127.5" y="52.9">NC</text>
<text x="139.2" y="48.6">C3</text>
<text x="139.2" y="52.4">10uF</text>
<text x="185.2" y="52.7">560R</text>
<text x="185.4" y="48.6">R4</text>
<text x="217.7" y="53.9">R12</text>
<text x="236.2" y="53.2">100R</text>
<text x="237" y="49.6">R16</text>
<text x="104.6" y="56.7">D2</text>
<text x="104.6" y="59.3">D3</text>
<text x="121.6" y="55.5">VUSB/5V</text>
<text x="127.8" y="58">A7</text>
<text x="162.6" y="54.5">TS29-1212-1-R-300-D</text>
<text x="164.8" y="57.5">S2</text>
<text x="217.7" y="56.5">10K</text>
<text x="227.2" y="56">SN74AHCT125DR</text>
<text x="104.6" y="61.8">D4</text>
<text x="104.6" y="64.4">D5</text>
<text x="122.9" y="65.6">SDA/A4</text>
<text x="123" y="63.1">SCL/A5</text>
<text x="127.8" y="60.6">A6</text>
<text x="226.3" y="61.6">U2B</text>
<text x="236.2" y="65.9">100R</text>
<text x="237" y="62.3">R17</text>
<text x="250.2" y="65.9">J3</text>
<text x="104.6" y="66.9">D6</text>
<text x="104.6" y="69.4">D7</text>
<text x="104.6" y="72">D8</text>
<text x="127.8" y="68.2">A3</text>
<text x="127.8" y="70.7">A2</text>
<text x="185.4" y="70.2">R5</text>
<text x="217.7" y="66.6">R13</text>
<text x="217.7" y="69.2">10K</text>
<text x="227" y="68.9">SN74AHCT125DR</text>
<text x="60.6" y="74.5">+3V3</text>
<text x="104.6" y="74.5">D9</text>
<text x="104.6" y="77.1">D10/CS</text>
<text x="127.8" y="73.3">A1</text>
<text x="127.8" y="75.8">A0</text>
<text x="136.8" y="77.1">+3V3</text>
<text x="161" y="76">TS29-1212-1-R-300-D</text>
<text x="185.2" y="74.3">560R</text>
<text x="225.8" y="75.3">U2D</text>
<text x="237" y="76.3">R18</text>
<text x="51.2" y="81.6">R1</text>
<text x="59.3" y="81.1">R2</text>
<text x="59.3" y="83.2">10K</text>
<text x="104.6" y="79.6">D11/COPI</text>
<text x="104.6" y="82.1">D12/CIPO</text>
<text x="121.3" y="83.4">D13/SCK</text>
<text x="125.5" y="78.3">AREF</text>
<text x="126.6" y="80.9">3V3</text>
<text x="165.3" y="79.3">S3</text>
<text x="217.7" y="80.6">R14</text>
<text x="217.7" y="83.2">10K</text>
<text x="226.7" y="82.4">SN74AHCT125DR</text>
<text x="236.2" y="79.9">100R</text>
<text x="247.2" y="78.8">relay</text>
<text x="253" y="78.8">driver</text>
<text x="259.5" y="78.8">pins</text>
<text x="71.1" y="87.2">J1</text>
<text x="71.1" y="89.8">Conn_01x04</text>
<text x="117.7" y="85.9" transform="rotate(-90 117.7 85.9)">GND</text>
<text x="120.2" y="85.9" transform="rotate(-90 120.2 85.9)">GND</text>
<text x="225.8" y="88.2">U2C</text>
<text x="237" y="89">R19</text>
<text x="185.2" y="95.9">560R</text>
<text x="185.4" y="91.8">R6</text>
<text x="217.7" y="93.3">R15</text>
<text x="217.7" y="95.9">10K</text>
<text x="227" y="95.4">SN74AHCT125DR</text>
<text x="236.2" y="92.6">100R</text>
<text x="96.2" y="99.9">+3V3</text>
<text x="161" y="97.9">TS29-1212-1-R-300-D</text>
<text x="103.4" y="106.3">Vcc</text>
<text x="103.4" y="103.5">U3</text>
<text x="165.1" y="102.2">S4</text>
<text x="226.3" y="104.7">+5V</text>
<text x="233.8" y="106.8">+5V</text>
<text x="236" y="104.7">J2</text>
<text x="238.8" y="106.8">Pwr</text>
<text x="103.4" y="108.8">GND</text>
<text x="103.4" y="111.4">I2C_SCL</text>
<text x="103.4" y="113.9">I2C_SDA</text>
<text x="224.3" y="111.4">C6</text>
<text x="105.7" y="117.2">SH1106</text>
<text x="161.8" y="120">TS29-1212-1-R-300-D</text>
<text x="185.2" y="118.7">560R</text>
<text x="185.4" y="114.7">R7</text>
<text x="223" y="114.9">0.1uF</text>
<text x="108.2" y="125.8">+5V</text>
<text x="79.3" y="130.4">PWR_FLAG</text>
<text x="113.5" y="127.9">C2</text>
<text x="186.7" y="129.1">+5V</text>
<text x="89.4" y="135">C1</text>
<text x="177" y="135.5">o.1uF</text>
<text x="193.3" y="137.8">D3</text>
<text x="193.3" y="132.9">1N4448W</text>
<text x="197.4" y="135.5">o.1uF</text>
<text x="210.8" y="135.5">BZ1</text>
<text x="210.8" y="137.3">Buzzer</text>
<text x="216.4" y="135.5">5V</text>
<text x="86.6" y="138.5">0.1uF</text>
<text x="98.3" y="140.8">2.7K</text>
<text x="99.1" y="138">R3</text>
<text x="111.4" y="139.5" transform="rotate(-90 111.4 139.5)">VCC</text>
<text x="116.8" y="141.8">U2E</text>
<text x="179.8" y="138.8">C4</text>
<text x="180.8" y="142.8">GND</text>
<text x="185" y="139.3">D2</text>
<text x="200.2" y="138.8">C5</text>
<text x="210.8" y="140.6">1N4448W</text>
<text x="59.7" y="149.5">PWR_FLAG</text>
<text x="87.2" y="144.4">RED LED</text>
<text x="92.8" y="146.9">D1</text>
<text x="111.4" y="148.8" transform="rotate(-90 111.4 148.8)">GND</text>
<text x="116.8" y="144.4">SN74AHCT125DR</text>
<text x="184.4" y="145.9">R8</text>
<text x="190.8" y="147.9">1K</text>
<text x="197.6" y="144.6">10R</text>
<text x="197.9" y="146.4">R11</text>
<text x="206.8" y="144.4">D4</text>
<text x="210.1" y="146.7">GND</text>
<text x="188.5" y="153.5">R9</text>
<text x="207" y="154.5">Q1</text>
<text x="188.2" y="158.1">3.3K</text>
<text x="189" y="161.6">100K</text>
<text x="190" y="159.9">R10</text>
<text x="207" y="157.1">DMG2302U</text>
<text x="193.5" y="165.7">GND</text>
<text x="201.2" y="165.7">GND</text>
</g>
<g font-size="1.8" fill="#0f0f0f">
<text x="188" y="39">button4</text>
<text x="191.8" y="49.2">led4</text>
<text x="209.5" y="50.5">relay1</text>
<text x="91.4" y="58.1">relay2</text>
<text x="91.4" y="55.5">relay1</text>
<text x="91.4" y="65.7">button1</text>
<text x="91.4" y="63.2">relay4</text>
<text x="91.4" y="60.6">relay3</text>
<text x="135.9" y="61.9">I2C_SCL</text>
<text x="135.9" y="64.4">I2C_SDA</text>
<text x="189.2" y="60.6">button1</text>
<text x="209.5" y="63.2">relay2</text>
<text x="91.4" y="70.8">button3</text>
<text x="91.4" y="68.2">button2</text>
<text x="191.8" y="70.8">led1</text>
<text x="91.4" y="75.9">led1</text>
<text x="91.4" y="73.3">button4</text>
<text x="135.9" y="74.6">led4</text>
<text x="209.5" y="77.1">relay3</text>
<text x="91.4" y="78.4">led2</text>
<text x="91.4" y="80.9">led3</text>
<text x="135.9" y="82.2">Buzzer</text>
<text x="189.2" y="82.2">button2</text>
<text x="44.4" y="88.6">I2C_SCL</text>
<text x="44.4" y="86">I2C_SDA</text>
<text x="49.7" y="84.2">10K</text>
<text x="209.5" y="89.8">relay4</text>
<text x="191.8" y="92.4">led2</text>
<text x="188" y="105.1">button3</text>
<text x="88.7" y="112.7">I2C_SDA</text>
<text x="88.8" y="110.1">I2C_SCL</text>
<text x="191.8" y="115.2">led3</text>
<text x="177.6" y="154.6">Buzzer</text>
</g>
<g font-size="1.8" fill="#a90000">
<text x="102.2" y="46.7">1</text>
<text x="130.8" y="46.7">30</text>
<text x="102.2" y="49.3">2</text>
<text x="102.2" y="51.8">3</text>
<text x="130.8" y="51.8">28</text>
<text x="219.6" y="50.5">2</text>
<text x="231.1" y="50.5">3</text>
<text x="102.2" y="55.6">5</text>
<text x="102.2" y="58.2">6</text>
<text x="130.8" y="54.4">27</text>
<text x="130.8" y="56.9">26</text>
<text x="130.8" y="59.4">25</text>
<text x="225.8" y="55.6" transform="rotate(-90 225.8 55.6)">1</text>
<text x="102.2" y="60.7">7</text>
<text x="102.2" y="63.2">8</text>
<text x="102.2" y="65.8">9</text>
<text x="130.8" y="62">24</text>
<text x="130.8" y="64.5">23</text>
<text x="219.6" y="63.2">5</text>
<text x="231.1" y="63.2">6</text>
<text x="101.6" y="68.3">10</text>
<text x="101.6" y="70.9">11</text>
<text x="130.8" y="67.1">22</text>
<text x="130.8" y="69.6">21</text>
<text x="225.8" y="68.3" transform="rotate(-90 225.8 68.3)">4</text>
<text x="247.6" y="67.1">1</text>
<text x="247.6" y="69.6">2</text>
<text x="101.6" y="73.4">12</text>
<text x="101.6" y="75.9">13</text>
<text x="130.8" y="72.1">20</text>
<text x="130.8" y="74.7">19</text>
<text x="130.8" y="77.2">18</text>
<text x="219" y="77.2">12</text>
<text x="230.5" y="77.2">11</text>
<text x="247.6" y="72.1">3</text>
<text x="247.6" y="74.7">4</text>
<text x="64.7" y="83.6">1</text>
<text x="101.6" y="78.5">14</text>
<text x="101.6" y="81">15</text>
<text x="130.8" y="79.8">17</text>
<text x="130.8" y="82.3">16</text>
<text x="225.8" y="82.9" transform="rotate(-90 225.8 82.9)">13</text>
<text x="64.7" y="86.1">2</text>
<text x="64.7" y="88.6">3</text>
<text x="219.6" y="89.9">9</text>
<text x="231.1" y="89.9">8</text>
<text x="64.7" y="91.2">4</text>
<text x="225.8" y="95.6" transform="rotate(-90 225.8 95.6)">10</text>
<text x="100.9" y="105.2">1</text>
<text x="100.9" y="107.7">2</text>
<text x="100.9" y="110.2">3</text>
<text x="100.9" y="112.8">4</text>
<text x="233.6" y="111.5">1</text>
<text x="233.6" y="109">2</text>
<text x="110.2" y="133.4" transform="rotate(-90 110.2 133.4)">14</text>
<text x="205" y="133.1">1</text>
<text x="205" y="138.2">2</text>
<text x="110.2" y="153.1" transform="rotate(-90 110.2 153.1)">7</text>
<text x="196.1" y="154.7">1</text>
<text x="202.9" y="151.8" transform="rotate(-90 202.9 151.8)">3</text>
<text x="202.9" y="159.5" transform="rotate(-90 202.9 159.5)">2</text>
</g>
<g font-size="1.4" fill="#a90000">
<text x="161.9" y="39.1">1</text>
<text x="182.3" y="39.1">3</text>
<text x="161.9" y="44.2">2</text>
<text x="182.3" y="44.2">4</text>
<text x="161.9" y="49.3">5</text>
<text x="182.3" y="49.3">6</text>
<text x="161.9" y="60.7">1</text>
<text x="161.9" y="65.8">2</text>
<text x="182.3" y="60.7">3</text>
<text x="182.3" y="65.8">4</text>
<text x="161.9" y="70.9">5</text>
<text x="182.3" y="70.9">6</text>
<text x="161.9" y="82.3">1</text>
<text x="182.3" y="82.3">3</text>
<text x="161.9" y="87.4">2</text>
<text x="182.3" y="87.4">4</text>
<text x="161.9" y="92.5">5</text>
<text x="182.3" y="92.5">6</text>
<text x="161.9" y="105.2">1</text>
<text x="182.3" y="105.2">3</text>
<text x="161.9" y="110.2">2</text>
<text x="182.3" y="110.2">4</text>
<text x="161.9" y="115.3">5</text>
<text x="182.3" y="115.3">6</text>
</g>
</svg>
